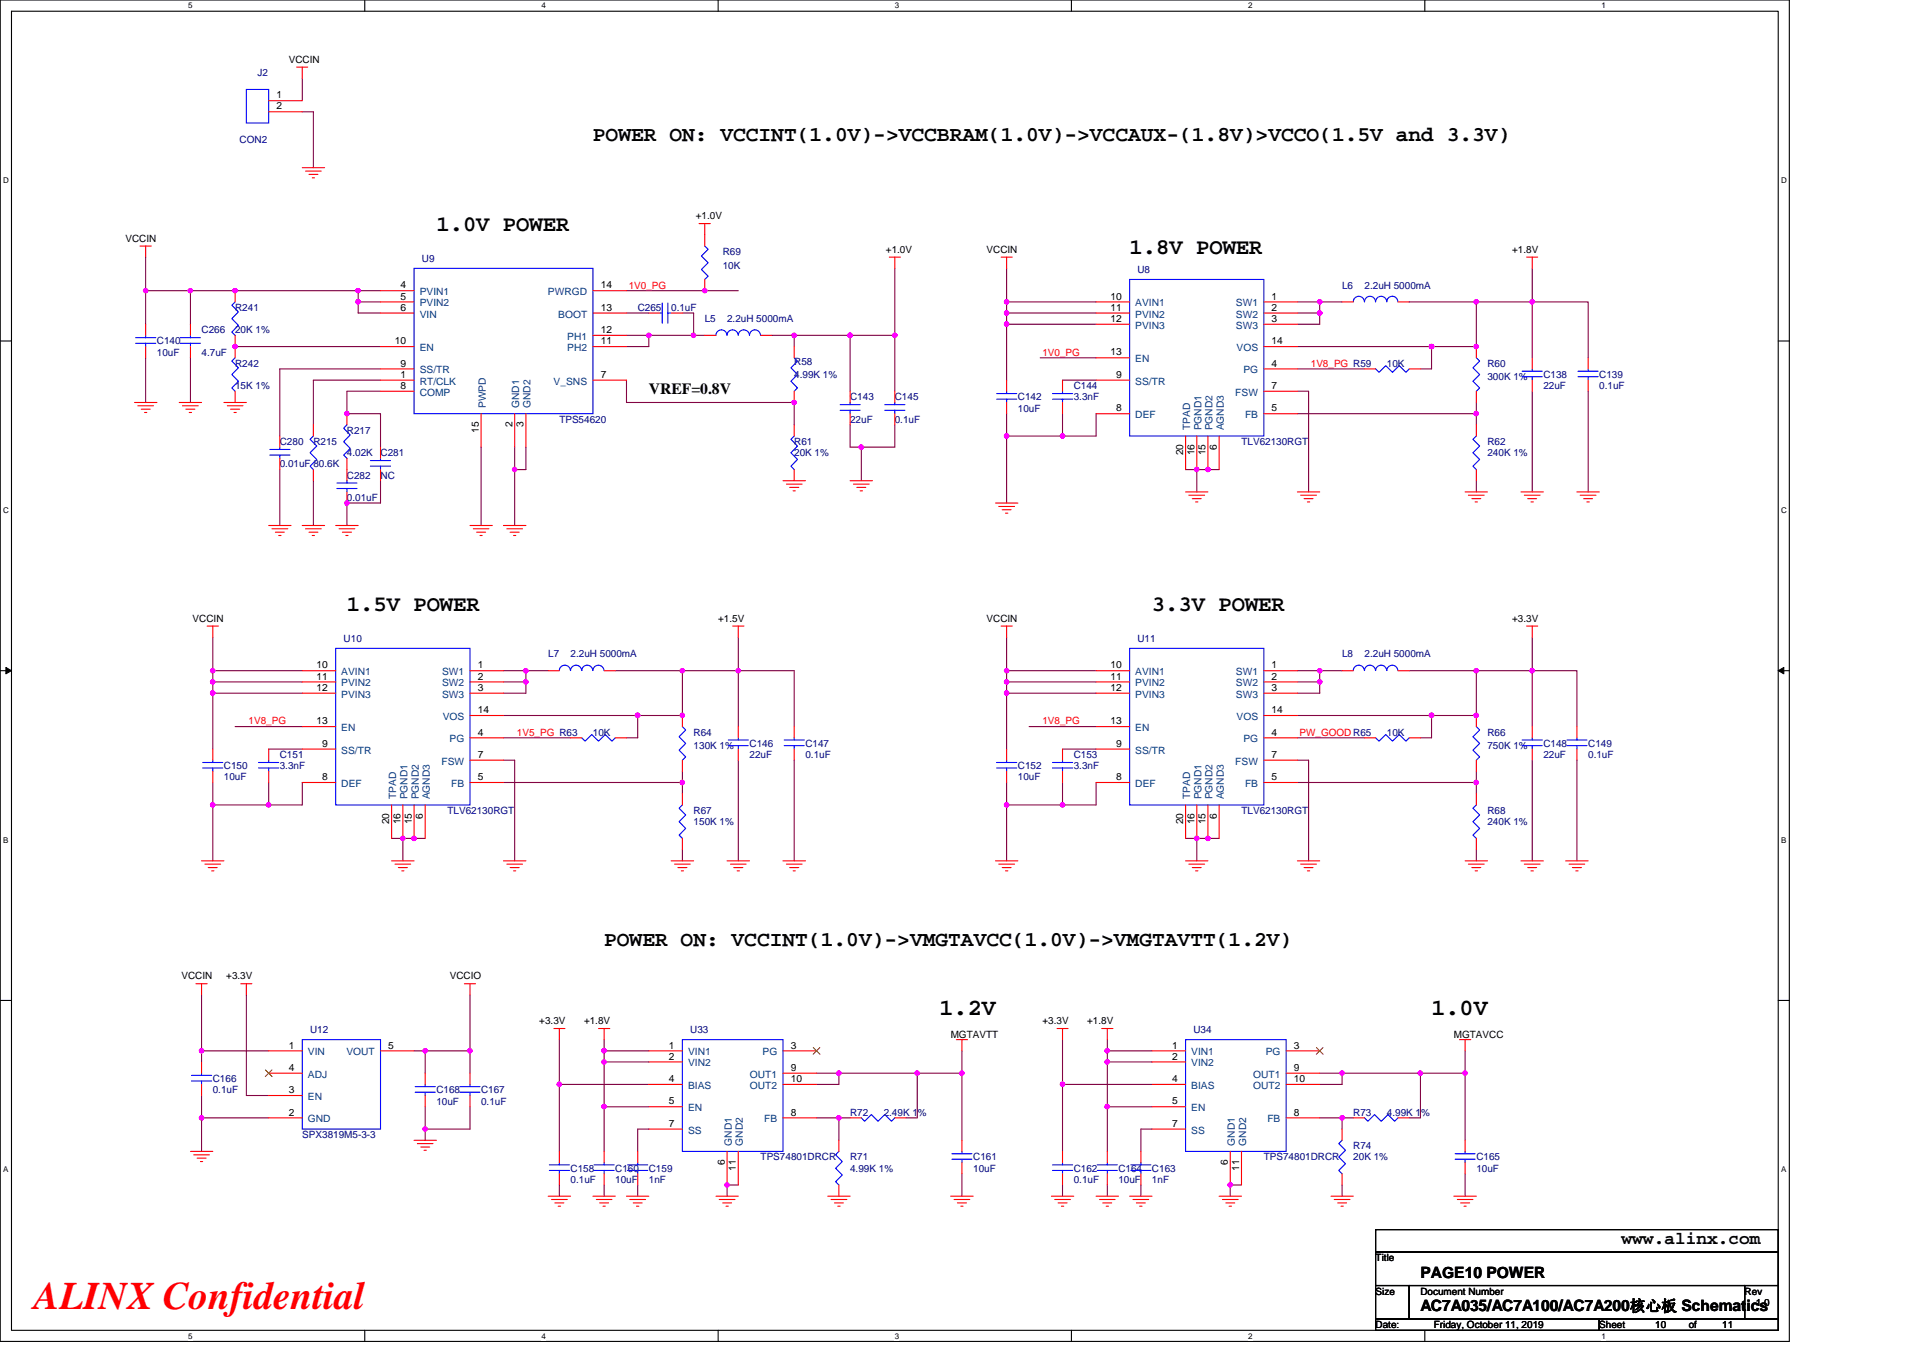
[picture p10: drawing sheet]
<svg xmlns="http://www.w3.org/2000/svg" width="297mm" height="210mm" viewBox="0 0 297 210" stroke-linecap="round" stroke-linejoin="round" font-family="sans-serif">
<path d="M0 0h276.4v207.3h-276.4zM1.8 1.7h272.9v203.8h-272.9z" fill="none" stroke="#000" stroke-width=".17"/>
<g fill="#fff">
<path d="M29.1 .2h.6v1.4h-.6z"/>
<path d="M29.1 205.7h.6v1.4h-.6z"/>
</g>
<path d="M56.3 0v1.7M56.3 205.5v1.8" fill="none" stroke="#000" stroke-width=".17"/>
<g fill="#fff">
<path d="M83.6 .2h.7v1.4h-.7z"/>
<path d="M83.6 205.7h.7v1.4h-.7z"/>
</g>
<path d="M110.9 0v1.7M110.9 205.5v1.8" fill="none" stroke="#000" stroke-width=".17"/>
<g fill="#fff">
<path d="M138.2 .2h.7v1.4h-.7z"/>
<path d="M138.2 205.7h.7v1.4h-.7z"/>
</g>
<path d="M165.5 0v1.7M165.5 205.5v1.8" fill="none" stroke="#000" stroke-width=".17"/>
<g fill="#fff">
<path d="M192.8 .2h.6v1.4h-.6z"/>
<path d="M192.8 205.7h.6v1.4h-.6z"/>
</g>
<path d="M220.1 0v1.7M220.1 205.5v1.8" fill="none" stroke="#000" stroke-width=".17"/>
<g fill="#fff">
<path d="M247.4 .2h.6v1.4h-.6z"/>
<path d="M247.4 205.7h.6v1.4h-.6z"/>
<path d="M.5 27.2h.8v1.4h-.8z"/>
<path d="M275.1 27.2h.9v1.4h-.9z"/>
<path d="M.5 78.1h.8v1.4h-.8z"/>
<path d="M275.1 78.1h.9v1.4h-.9z"/>
</g>
<path d="M0 52.7h1.8M274.7 52.7h1.7" fill="none" stroke="#000" stroke-width=".17"/>
<g fill="#fff">
<path d="M.5 129.1h.8v1.4h-.8z"/>
<path d="M275.1 129.1h.8v1.4h-.8z"/>
</g>
<path d="M0 103.6h1.8M274.7 103.6h1.7" fill="none" stroke="#000" stroke-width=".17"/>
<path d="M.9 103.1l.9 .5-.9 .5zM274.7 103.6l.8-.5v1z" fill="#000" stroke="#000" stroke-width=".15"/>
<g fill="#fff">
<path d="M.5 180h.8v1.4h-.8z"/>
<path d="M275.1 180h.8v1.4h-.8z"/>
</g>
<path d="M0 154.6h1.8M274.7 154.6h1.7M212.5 190h62.2v3.5h-62.2zM212.5 193.5h62.2v5.1h-62.2zM212.5 198.6h5.2v5.2h-5.2zM217.7 198.6h51.8v5.2h-51.8zM269.5 198.6h5.2v5.2h-5.2zM212.5 203.8h34.5v1.7h-34.5zM247 203.8h27.7v1.7h-27.7z" fill="none" stroke="#000" stroke-width=".17"/>
<g fill="none" stroke="#800040" stroke-width=".17">
<path d="M46.7 12.1v3.5M46.7 17.3h1.7v8.6M22.5 39.7v5.2M22.5 44.9h6.9v5.2M22.5 55.3v6.9M22.5 44.9v5.2M29.4 55.3v6.9M29.4 44.9h25.9v1.8h3.5M36.3 53.6h22.5M55.3 46.7v1.7h3.5M55.3 44.9h3.5M58.8 57h-15.6v10.4"/>
<path d="M58.8 58.7h-10.4v6.9M96.8 51.8h3.4M96.8 48.4h3.4M96.8 58.7v3.5h25.9v3.4M96.8 44.9h17.2M100.2 51.8h6.9M100.2 51.8v1.8h-3.4M105.4 48.4h1.7v3.4M107.1 51.8h1.8M119.2 51.8h3.5M122.7 51.8h8.6M122.7 51.8v1.8"/>
<path d="M131.3 51.8v8.7M131.3 51.8h6.9v8.7M138.2 41.5v10.3M155.5 46.7h13.8M155.5 41.5v5.2M155.5 46.7v1.7M155.5 48.4v1.7M155.5 48.4h13.8M155.5 50.1h13.8M155.5 50.1v8.6M160.7 55.3h8.6M164.1 58.7h5.2"/>
<path d="M200.4 57h10.4M200.4 46.7h3.5M200.4 48.4h3.5v1.7h-3.5M200.4 53.6h20.7M203.9 46.7h3.4M203.9 46.7v1.7M217.7 46.7h10.3v6.9h-6.9M221.1 53.6v3.4h-1.7M228 46.7h8.7M236.7 46.7v8.6M236.7 46.7h8.6v8.6M236.7 41.5v5.2"/>
<path d="M43.2 72.6v8.6M48.4 74.3v6.9M58.8 60.5h-5.2v3.4h5.2v5.2M58.8 74.3v3.4h-5.2v3.5M74.3 69.1v12.1M79.5 72.6v8.6M79.5 69.1v3.5M81.2 69.1v3.5h-1.7M131.3 65.6v3.5h1.8M133.1 69.1v5.2M138.2 65.6v3.5h-5.1M155.5 63.9v3.5"/>
<path d="M155.5 67.4h8.6M155.5 67.4v10.3M164.1 63.9v3.5M169.3 63.9v3.5h-5.2M183.1 72.6h1.8M184.9 72.6v3.4M184.9 72.6h3.4M200.4 60.5h1.7v15.5M200.4 63.9h27.6M228 74.3v1.7M228 62.2v1.7M228 63.9v1.7"/>
<path d="M236.7 60.5v15.5M245.3 60.5v15.5M32.9 98.5v5.1M114 98.5v5.1M155.5 98.5v5.1M236.7 98.5v5.1M32.9 105.4h13.8M32.9 107.1h13.8M32.9 105.4v1.7M32.9 103.6v1.8M32.9 103.6h13.8M32.9 107.1v8.6"/>
<path d="M36.3 112.3h10.4M41.5 115.7h5.2M77.8 117.5h1.7v15.5M77.8 110.6h20.7M77.8 114h10.3M77.8 103.6h3.4M77.8 105.4h3.4v1.7h-3.4M81.2 103.6h3.5M81.2 103.6v1.8M95 103.6h10.4M98.5 110.6v3.4h-1.7M105.4 119.2v1.7"/>
<path d="M105.4 103.6h8.6M105.4 103.6v7h-6.9M114 117.5v15.5M114 103.6v8.7M114 103.6h8.7v8.7M122.7 117.5v15.5M155.5 105.4v1.7M155.5 103.6v1.8M155.5 107.1v8.6M155.5 105.4h13.8M155.5 107.1h13.8M155.5 103.6h13.8"/>
<path d="M159 112.3h10.3M164.1 115.7h5.2M200.4 110.6h20.7M200.4 114h10.4M200.4 103.6h3.5M200.4 105.4h3.5v1.7h-3.5M200.4 117.5h1.7v15.5M203.9 103.6v1.8M203.9 103.6h3.4M217.7 103.6h10.3v7h-6.9M221.1 110.6v3.4h-1.7M228 119.2v1.7"/>
<path d="M228 103.6h8.7M236.7 103.6v8.7M236.7 103.6h6.9v8.7M236.7 117.5v15.5M243.6 117.5v15.5M32.9 124.4v8.6M32.9 120.9v3.5M32.9 124.4h8.6M41.5 120.9v3.5M46.7 120.9v3.5h-5.2M60.5 129.5h1.7M62.2 129.5h3.5"/>
<path d="M62.2 129.5v3.5M77.8 120.9h27.6M105.4 120.9v1.7M105.4 131.3v1.7M155.5 120.9v3.5M155.5 124.4h8.6M155.5 124.4v8.6M164.1 120.9v3.5M169.3 120.9v3.5h-5.2M183.1 129.5h1.8M184.9 129.5h3.4M184.9 129.5v3.5"/>
<path d="M200.4 120.9h27.6M228 131.3v1.7M228 120.9v1.7M31.1 153.7v8.7M38.1 153.7v15.6h3.4M72.6 153.7v8.7M31.1 162.4v1.7M31.1 169.3v3.4M31.1 172.7v5.2M31.1 172.7h10.4M31.1 162.4h10.4M64 162.4h1.7"/>
<path d="M65.7 162.4v3.4M65.7 162.4h6.9M65.7 171v3.5M65.7 174.5v1.7M72.6 171v3.5h-6.9M72.6 162.4v3.4M86.4 167.6v10.3M86.4 160.6v7h13.8M93.3 171v6.9M93.3 162.4h6.9M93.3 162.4v1.7h6.9M93.3 164.1v6.9h6.9"/>
<path d="M93.3 160.6v1.8M100.2 174.5h-1.7v3.4M126.1 165.8h3.5M126.1 172.7h3.5M129.6 172.7v3.5M129.6 165.8v1.8h-3.5M129.6 165.8h12.1M129.6 172.7h1.7M141.7 165.8h6.9M141.7 165.8v6.9h-1.7M148.6 162.4v3.4M148.6 165.8v10.4"/>
<path d="M164.1 167.6v10.3M164.1 160.6v7h13.8M171 162.4h6.9M171 171v6.9M171 162.4v1.7h6.9M171 164.1v6.9h6.9M171 160.6v1.8M177.9 174.5h-1.7v3.4M203.9 172.7h3.4M203.9 165.8h3.4M207.3 165.8v1.8h-3.4M207.3 172.7h1.7"/>
<path d="M207.3 172.7v1.8M207.3 165.8h12.1M219.4 165.8h6.9M219.4 165.8v6.9h-1.7M226.3 162.4v3.4M226.3 165.8v10.4M86.4 183.1v1.7M93.3 183.1v1.7M98.5 183.1v1.7M114 183.1h-1.7v1.7M148.6 181.4v3.4M164.1 183.1v1.7"/>
<path d="M171 183.1v1.7M176.2 183.1v1.7M191.8 183.1h-1.8v1.7M207.3 183.1v1.7M226.3 181.4v3.4"/>
</g>
<g fill="#f0f" stroke="#f0f" stroke-width=".17">
<circle cx="164.1" cy="67.3" r=".34"/>
<circle cx="228" cy="46.6" r=".34"/>
<circle cx="203.9" cy="48.4" r=".34"/>
<circle cx="228" cy="63.9" r=".34"/>
<circle cx="203.9" cy="46.6" r=".34"/>
<circle cx="155.5" cy="67.3" r=".34"/>
<circle cx="228" cy="53.5" r=".33"/>
<circle cx="221.1" cy="53.5" r=".33"/>
<circle cx="236.7" cy="46.6" r=".34"/>
<circle cx="164.1" cy="124.4" r=".34"/>
<circle cx="228" cy="103.6" r=".34"/>
<circle cx="236.7" cy="103.6" r=".34"/>
<circle cx="203.9" cy="103.6" r=".34"/>
<circle cx="203.9" cy="105.4" r=".33"/>
<circle cx="228" cy="120.9" r=".34"/>
<circle cx="155.5" cy="124.4" r=".34"/>
<circle cx="221.1" cy="110.5" r=".34"/>
<circle cx="228" cy="110.5" r=".34"/>
<circle cx="155.5" cy="103.6" r=".34"/>
<circle cx="155.5" cy="105.4" r=".33"/>
<circle cx="184.8" cy="129.5" r=".34"/>
<circle cx="186.6" cy="129.5" r=".34"/>
<circle cx="155.5" cy="107.1" r=".34"/>
<circle cx="186.6" cy="72.5" r=".34"/>
<circle cx="155.5" cy="46.6" r=".34"/>
<circle cx="155.5" cy="48.4" r=".34"/>
<circle cx="184.8" cy="72.5" r=".34"/>
<circle cx="155.5" cy="50.1" r=".34"/>
<circle cx="41.5" cy="124.4" r=".34"/>
<circle cx="114" cy="103.6" r=".34"/>
<circle cx="105.4" cy="103.6" r=".34"/>
<circle cx="81.2" cy="105.4" r=".33"/>
<circle cx="105.4" cy="120.9" r=".34"/>
<circle cx="81.2" cy="103.6" r=".34"/>
<circle cx="32.8" cy="124.4" r=".34"/>
<circle cx="105.4" cy="110.5" r=".34"/>
<circle cx="98.5" cy="110.5" r=".34"/>
<circle cx="62.2" cy="129.5" r=".34"/>
<circle cx="63.9" cy="129.5" r=".34"/>
<circle cx="32.8" cy="103.6" r=".34"/>
<circle cx="32.9" cy="105.4" r=".33"/>
<circle cx="32.8" cy="107.1" r=".34"/>
<circle cx="93.3" cy="162.3" r=".34"/>
<circle cx="93.3" cy="164.1" r=".34"/>
<circle cx="86.4" cy="167.5" r=".34"/>
<circle cx="112.3" cy="183.1" r=".33"/>
<circle cx="93.3" cy="171" r=".34"/>
<circle cx="148.6" cy="165.8" r=".33"/>
<circle cx="129.6" cy="172.7" r=".34"/>
<circle cx="141.7" cy="165.8" r=".33"/>
<circle cx="207.3" cy="172.7" r=".34"/>
<circle cx="219.4" cy="165.8" r=".33"/>
<circle cx="171" cy="162.3" r=".34"/>
<circle cx="171" cy="164.1" r=".34"/>
<circle cx="164.1" cy="167.5" r=".34"/>
<circle cx="190" cy="183.1" r=".33"/>
<circle cx="171" cy="171" r=".34"/>
<circle cx="226.3" cy="165.8" r=".33"/>
<circle cx="129.6" cy="165.8" r=".33"/>
<circle cx="31.1" cy="162.3" r=".34"/>
<circle cx="31.1" cy="172.7" r=".34"/>
<circle cx="65.7" cy="162.3" r=".34"/>
<circle cx="65.7" cy="174.4" r=".33"/>
<circle cx="72.6" cy="162.3" r=".34"/>
<circle cx="207.3" cy="165.8" r=".33"/>
<circle cx="55.3" cy="44.9" r=".33"/>
<circle cx="53.6" cy="63.9" r=".34"/>
<circle cx="53.6" cy="77.7" r=".34"/>
<circle cx="36.3" cy="44.9" r=".33"/>
<circle cx="55.3" cy="46.6" r=".34"/>
<circle cx="79.5" cy="72.5" r=".34"/>
<circle cx="100.2" cy="51.8" r=".34"/>
<circle cx="107.1" cy="51.8" r=".34"/>
<circle cx="122.7" cy="51.8" r=".34"/>
<circle cx="122.7" cy="62.2" r=".33"/>
<circle cx="133" cy="69.1" r=".34"/>
<circle cx="131.3" cy="51.8" r=".34"/>
<circle cx="138.2" cy="51.8" r=".34"/>
<circle cx="22.5" cy="44.9" r=".33"/>
<circle cx="108.9" cy="44.9" r=".33"/>
<circle cx="29.4" cy="44.9" r=".33"/>
<circle cx="36.3" cy="53.5" r=".33"/>
</g>
<g fill="none" stroke="#f00" stroke-width=".17">
<path d="M41.5 15.6h5.2M41.5 17.3h5.2M45.8 10.4h1.7M46.7 10.4v1.7M21.6 38h1.8M22.5 38v1.7M46.7 25.9h3.4M47.2 26.4h2.4M47.7 26.9h1.4M48.2 27.5h.4M108 34.5h1.7M108.9 34.5v3.5"/>
<path d="M137.4 39.7h1.7M138.2 39.7v1.8M154.6 39.7h1.8M155.5 39.7v1.8M235.8 39.7h1.7M236.7 39.7v1.8M22.5 50.1v1.7M22.5 53.6v1.7M29.4 50.1v1.7M29.4 53.6v1.7M36.3 51.8v3.5M36.3 44.9v1.8"/>
<path d="M58.8 58.7h5.2M58.8 44.9h5.2M58.8 46.7h5.2M58.8 48.4h5.2M58.8 57h5.2M58.8 53.6h5.2M91.6 58.7h5.2M91.6 53.6h5.2M91.6 51.8h5.2M91.6 48.4h5.2M91.6 44.9h5.2M100.2 48.4h1.8"/>
<path d="M103.7 48.4h1.7M108.9 51.8h1.7M108.9 43.2v1.7M117.5 51.8h1.7M122.7 53.6v1.7M155.5 58.7v1.8M164.1 58.7v1.8M169.3 46.7h5.2M169.3 48.4h5.2M169.3 50.1h5.2M169.3 55.3h5.2M169.3 58.7h5.2"/>
<path d="M195.2 46.7h5.2M195.2 48.4h5.2M195.2 50.1h5.2M195.2 53.6h5.2M195.2 57h5.2M207.3 46.7h1.7M210.8 57h1.7M215.9 46.7h1.8M217.7 57h1.7M228 53.6v1.7M236.7 55.3v1.7M236.7 58.7v1.8"/>
<path d="M245.3 55.3v1.7M245.3 58.7v1.8M20.8 62.2h3.4M21.3 62.7h2.4M21.8 63.2h1.4M22.3 63.7h.4M27.7 62.2h3.4M28.2 62.7h2.4M28.7 63.2h1.4M29.2 63.7h.4M34.6 62.2h3.5M35.1 62.7h2.4"/>
<path d="M35.6 63.2h1.4M36.1 63.7h.4M36.3 60.5v1.7M43.2 67.4v1.7M43.2 70.8v1.8M48.4 72.6v1.7M48.4 65.6v1.8M53.6 70.8v3.5M53.6 63.9v1.7M53.6 76v1.7M58.8 69.1v1.7M58.8 72.6v1.7"/>
<path d="M58.8 60.5h5.2M74.3 63.9v5.2M79.5 63.9v5.2M81.2 63.9v5.2M120.9 74.3h3.5M121.5 74.8h2.4M122 75.3h1.4M122.5 75.8h.3M122.7 60.5v1.7M122.7 72.6v1.7M122.7 65.6v1.8M131.3 74.3h3.5"/>
<path d="M131.3 60.5v1.7M131.3 63.9v1.7M131.8 74.8h2.5M132.4 75.3h1.3M132.9 75.8h.3M138.2 60.5v1.7M138.2 63.9v1.7M153.8 77.7h3.4M154.3 78.3h2.4M154.8 78.8h1.4M155.3 79.3h.4M155.5 62.2v1.7"/>
<path d="M164.1 62.2v1.7M169.3 63.9h5.2M183.1 76h3.5M183.1 67.4v5.2M183.6 76.5h2.5M184.2 77h1.3M184.7 77.6h.3M184.9 67.4v5.2M186.6 67.4v5.2M188.3 67.4v5.2M195.2 60.5h5.2M195.2 63.9h5.2"/>
<path d="M200.4 76h3.5M200.9 76.5h2.4M201.4 77h1.4M201.9 77.6h.4M226.3 76h3.5M226.8 76.5h2.5M227.3 77h1.4M227.9 77.6h.3M228 72.6v1.7M228 65.6v1.8M228 60.5v1.7M234.9 76h3.5"/>
<path d="M235.5 76.5h2.4M236 77h1.4M236.5 77.6h.4M243.6 76h3.4M244.1 76.5h2.4M244.6 77h1.4M245.1 77.6h.4M32 96.7h1.7M32.9 96.7v1.8M41.5 81.2h3.5M42 81.7h2.4M42.5 82.2h1.4"/>
<path d="M43 82.7h.4M46.7 81.2h3.4M47.2 81.7h2.4M47.7 82.2h1.4M48.2 82.7h.4M51.9 81.2h3.4M52.4 81.7h2.4M52.9 82.2h1.4M53.4 82.7h.4M72.6 81.2h3.4M73.1 81.7h2.4M73.6 82.2h1.4"/>
<path d="M74.1 82.7h.4M77.8 81.2h3.4M78.3 81.7h2.4M78.8 82.2h1.4M79.3 82.7h.4M113.2 96.7h1.7M114 96.7v1.8M154.6 96.7h1.8M155.5 96.7v1.8M235.8 96.7h1.7M236.7 96.7v1.8M32.9 115.7v1.8"/>
<path d="M32.9 119.2v1.7M41.5 115.7v1.8M41.5 119.2v1.7M46.7 103.6h5.2M46.7 105.4h5.2M46.7 107.1h5.2M46.7 112.3h5.2M46.7 115.7h5.2M72.6 103.6h5.2M72.6 105.4h5.2M72.6 107.1h5.2M72.6 110.6h5.2"/>
<path d="M72.6 114h5.2M72.6 117.5h5.2M84.7 103.6h1.7M88.1 114h1.8M93.3 103.6h1.7M95 114h1.8M105.4 110.6v1.7M105.4 117.5v1.7M114 112.3v1.7M114 115.7v1.8M122.7 112.3v1.7M122.7 115.7v1.8"/>
<path d="M155.5 115.7v1.8M155.5 119.2v1.7M164.1 115.7v1.8M164.1 119.2v1.7M169.3 103.6h5.2M169.3 105.4h5.2M169.3 107.1h5.2M169.3 112.3h5.2M169.3 115.7h5.2M195.2 103.6h5.2M195.2 105.4h5.2M195.2 107.1h5.2"/>
<path d="M195.2 110.6h5.2M195.2 114h5.2M195.2 117.5h5.2M207.3 103.6h1.7M210.8 114h1.7M215.9 103.6h1.8M217.7 114h1.7M228 110.6v1.7M228 117.5v1.7M236.7 112.3v1.7M236.7 115.7v1.8M243.6 112.3v1.7"/>
<path d="M243.6 115.7v1.8M31.1 133h3.5M31.7 133.5h2.4M32.2 134h1.3M32.7 134.6h.3M46.7 120.9h5.2M60.5 124.4v5.1M60.5 133h3.5M61 133.5h2.4M61.5 134h1.4M62.1 134.6h.3M62.2 124.4v5.1"/>
<path d="M64 124.4v5.1M65.7 124.4v5.1M72.6 120.9h5.2M77.8 133h3.4M78.3 133.5h2.4M78.8 134h1.4M79.3 134.6h.4M103.7 133h3.4M104.2 133.5h2.4M104.7 134h1.4M105.2 134.6h.4M105.4 129.5v1.8"/>
<path d="M105.4 122.6v1.8M112.3 133h3.5M112.8 133.5h2.4M113.3 134h1.4M113.9 134.6h.3M120.9 133h3.5M121.5 133.5h2.4M122 134h1.4M122.5 134.6h.3M153.8 133h3.4M154.3 133.5h2.4M154.8 134h1.4"/>
<path d="M155.3 134.6h.4M169.3 120.9h5.2M183.1 133h3.5M183.1 124.4v5.1M183.6 133.5h2.5M184.2 134h1.3M184.7 134.6h.3M184.9 124.4v5.1M186.6 124.4v5.1M188.3 124.4v5.1M195.2 120.9h5.2M200.4 133h3.5"/>
<path d="M200.9 133.5h2.4M201.4 134h1.4M201.9 134.6h.4M226.3 133h3.5M226.8 133.5h2.5M227.3 134h1.4M227.9 134.6h.3M228 129.5v1.8M228 122.6v1.8M234.9 133h3.5M235.5 133.5h2.4M236 134h1.4"/>
<path d="M236.5 134.6h.4M241.8 133h3.5M242.4 133.5h2.4M242.9 134h1.4M243.4 134.6h.4M30.3 152h1.7M31.1 152v1.7M37.2 152h1.7M38.1 152v1.7M71.7 152h1.7M72.6 152v1.7M85.6 158.9h1.7"/>
<path d="M86.4 158.9v1.7M92.5 158.9h1.7M93.3 158.9v1.7M163.3 158.9h1.7M164.1 158.9v1.7M170.2 158.9h1.7M171 158.9v1.7M29.4 177.9h3.5M29.9 178.4h2.4M30.5 178.9h1.3M31 179.5h.3M31.1 164.1v1.7"/>
<path d="M31.1 167.6v1.7M41.5 162.4h5.2M41.5 165.8h5.2M41.5 169.3h5.2M41.5 172.7h5.2M58.8 162.4h5.2M64 176.2h3.4M64.5 176.7h2.4M65 177.2h1.4M65.5 177.7h.3M65.7 165.8v1.8M65.7 169.3v1.7"/>
<path d="M72.6 165.8v1.8M72.6 169.3v1.7M86.4 177.9v1.7M93.3 177.9v1.7M98.5 177.9v1.7M100.2 162.4h5.2M100.2 164.1h5.2M100.2 167.6h5.2M100.2 171h5.2M100.2 174.5h5.2M112.3 177.9v5.2M114 177.9v5.2"/>
<path d="M120.9 172.7h5.2M120.9 165.8h5.2M120.9 167.6h5.2M120.9 162.4h5.2M129.6 176.2v1.7M131.3 172.7h1.8M138.2 172.7h1.8M147.7 160.6h1.8M148.6 160.6v1.8M148.6 176.2v1.7M148.6 179.6v1.8M164.1 177.9v1.7"/>
<path d="M171 177.9v1.7M176.2 177.9v1.7M177.9 162.4h5.2M177.9 164.1h5.2M177.9 167.6h5.2M177.9 171h5.2M177.9 174.5h5.2M190 177.9v5.2M191.8 177.9v5.2M198.7 172.7h5.2M198.7 165.8h5.2M198.7 167.6h5.2"/>
<path d="M198.7 162.4h5.2M207.3 174.5v1.7M209 172.7h1.8M215.9 172.7h1.8M225.4 160.6h1.8M226.3 176.2v1.7M226.3 179.6v1.8M226.3 160.6v1.8M84.7 184.8h3.4M85.2 185.3h2.4M85.7 185.9h1.4M86.2 186.4h.4"/>
<path d="M86.4 181.4v1.7M91.6 184.8h3.4M92.1 185.3h2.4M92.6 185.9h1.4M93.2 186.4h.3M93.3 181.4v1.7M96.8 184.8h3.4M97.3 185.3h2.4M97.8 185.9h1.4M98.3 186.4h.4M98.5 181.4v1.7M110.6 184.8h3.4"/>
<path d="M111.1 185.3h2.4M111.6 185.9h1.4M112.1 186.4h.4M127.9 184.8h3.4M128.4 185.3h2.4M128.9 185.9h1.4M129.4 186.4h.4M129.6 183.1v1.7M146.9 184.8h3.4M147.4 185.3h2.4M147.9 185.9h1.4M148.4 186.4h.4"/>
<path d="M162.4 184.8h3.5M162.9 185.3h2.5M163.4 185.9h1.4M164 186.4h.3M164.1 181.4v1.7M169.3 184.8h3.5M169.8 185.3h2.5M170.3 185.9h1.4M170.9 186.4h.3M171 181.4v1.7M174.5 184.8h3.4M175 185.3h2.4"/>
<path d="M175.5 185.9h1.4M176 186.4h.4M176.2 181.4v1.7M188.3 184.8h3.5M188.8 185.3h2.5M189.4 185.9h1.3M189.9 186.4h.3M205.6 184.8h3.4M206.1 185.3h2.4M206.6 185.9h1.4M207.1 186.4h.4M207.3 181.4v1.7"/>
<path d="M224.6 184.8h3.4M225.1 185.3h2.4M225.6 185.9h1.4M226.1 186.4h.4"/>
</g>
<g fill="none" stroke="#00f" stroke-width=".17">
<path d="M38.1 13.8h3.4v5.2h-3.4zM108.9 38l.5 .5-1.1 1.1 1.1 1-1.1 1 1.1 1.1-.5 .5M21 53h3.1M21 52.2h3.1M22.5 51.8v.4M22.5 53v.6M27.9 53h3.1M27.9 52.2h3.1M29.4 51.8v.4M29.4 53v.6M36.3 55.3l-.5 .5 1 1-1 1.1 1 1-1 1 .5 .6M36.3 46.7l-.5 .5 1 1-1 1 1 1.1-1 1 .5 .5"/>
<path d="M64 41.5h27.6v22.4h-27.6zM102 48.4h.3M102.3 46.8v3.1M103.2 46.8v3.1M103.2 48.4h.5M117.5 51.8a.86 .86 0 0 0-.9-.8 .86 .86 0 0 0-.8 .8 .87 .87 0 0 0-.9-.8 .87 .87 0 0 0-.9 .8 .87 .87 0 0 0-.8-.8 .87 .87 0 0 0-.9 .8 .85 .85 0 0 0-.9-.8 .85 .85 0 0 0-.8 .8M122.7 55.3l.5 .5-1 1 1 1.1-1 1 1 1-.5 .6M174.5 43.2h20.7v24.2h-20.7zM212.5 46.6a.86 .86 0 0 0-.9-.8 .86 .86 0 0 0-.8 .8 .86 .86 0 0 0-.9-.8 .86 .86 0 0 0-.9 .8M212.5 57l.5 .5 1.1-1 1 1 1-1 1.1 1 .5-.5M215.9 46.6a.86 .86 0 0 0-.8-.8 .86 .86 0 0 0-.9 .8 .86 .86 0 0 0-.9-.8 .86 .86 0 0 0-.8 .8M228 55.3l.6 .5-1.1 1 1.1 1.1-1.1 1 1.1 1-.6 .6"/>
<path d="M235.1 58.2h3.1M235.1 57.4h3.1M236.7 57v.4M236.7 58.2v.5M243.8 58.2h3.1M243.8 57.4h3.1M245.3 57v.4M245.3 58.2v.5M41.7 70.3h3.1M41.7 69.4h3.1M43.2 69.1v.3M43.2 70.3v.5"/>
<path d="M48.4 67.4l-.5 .5 1 1-1 1.1 1 1-1 1 .5 .6M52 75.5h3.1M52 74.6h3.1M53.6 65.6l-.5 .6 1 1-1 1 1 1.1-1 1 .5 .5M53.6 74.3v.3M53.6 75.5v.5M57.2 72h3.1M57.2 71.2h3.1M58.8 70.8v.4M58.8 72v.6M122.7 67.4l-.5 .5 1 1-1 1.1 1 1-1 1 .5 .6M129.8 63.4h3.1"/>
<path d="M129.8 62.5h3.1M131.3 62.2v.3M131.3 63.4v.5M136.7 63.4h3.1M136.7 62.5h3.1M138.2 62.2v.3M138.2 63.4v.5M153.9 61.7h3.2M153.9 60.8h3.2M155.5 60.5v.3M155.5 61.7v.5M162.6 61.7h3.1"/>
<path d="M162.6 60.8h3.1M164.1 60.5v.3M164.1 61.7v.5M228 67.4l-.5 .5 1.1 1-1.1 1.1 1.1 1-1.1 1 .5 .6M31.3 118.7h3.1M31.3 117.8h3.1M32.9 117.5v.3M32.9 118.7v.5M39.9 118.7h3.1M39.9 117.8h3.1M41.5 117.5v.3M41.5 118.7v.5"/>
<path d="M51.9 100.2h20.7v24.2h-20.7zM89.9 114l.5 .5 1-1 1.1 1 1-1 1 1 .5-.5M91.6 103.6a.86 .86 0 0 0-.9-.8 .86 .86 0 0 0-.9 .8 .87 .87 0 0 0-.8-.8 .87 .87 0 0 0-.9 .8 .86 .86 0 0 0-.8-.8 .86 .86 0 0 0-.9 .8M93.3 103.6a.86 .86 0 0 0-.9-.8 .86 .86 0 0 0-.8 .8M105.4 112.3l.5 .5-1 1 1 1.1-1 1 1 1-.5 .6M112.5 115.2h3.1M112.5 114.3h3.1M114 114v.3M114 115.2v.5M121.1 115.2h3.1M121.1 114.3h3.1M122.7 114v.3"/>
<path d="M122.7 115.2v.5M153.9 118.7h3.2M153.9 117.8h3.2M155.5 117.5v.3M155.5 118.7v.5M162.6 118.7h3.1M162.6 117.8h3.1M164.1 117.5v.3M164.1 118.7v.5M174.5 100.2h20.7v24.2h-20.7zM212.5 103.6a.86 .86 0 0 0-.9-.8 .86 .86 0 0 0-.8 .8 .86 .86 0 0 0-.9-.8 .86 .86 0 0 0-.9 .8M212.5 114l.5 .5 1.1-1 1 1 1-1 1.1 1 .5-.5"/>
<path d="M215.9 103.6a.86 .86 0 0 0-.8-.8 .86 .86 0 0 0-.9 .8 .86 .86 0 0 0-.9-.8 .86 .86 0 0 0-.8 .8M228 112.3l.6 .5-1.1 1 1.1 1.1-1.1 1 1.1 1-.6 .6M235.1 115.2h3.1M235.1 114.3h3.1M236.7 114v.3M236.7 115.2v.5M242 115.2h3.1M242 114.3h3.1M243.6 114v.3M243.6 115.2v.5M105.4 124.4l-.5 .5 1 1-1 1.1 1 1-1 1 .5 .5M228 124.4l-.5 .5 1.1 1-1.1 1.1 1.1 1-1.1 1 .5 .5"/>
<path d="M29.6 167h3.1M29.6 166.2h3.1M31.1 165.8v.4M31.1 167v.6M46.7 160.6h12.1v13.9h-12.1zM64.1 168.8h3.1M64.1 167.9h3.1M65.7 167.6v.3M65.7 168.8v.5M71 168.8h3.1M71 167.9h3.1M72.6 167.6v.3"/>
<path d="M72.6 168.8v.5M84.9 180h3.1M86.4 179.6v.4M91.8 180h3.1M93.3 179.6v.4M96.9 180h3.2M98.5 179.6v.4M105.4 160.6h15.5v17.3h-15.5zM129.6 177.9l-.5 .5 1 1.1-1 1 1 1-1 1.1 .5 .5M133.1 172.7l.5 .5 1-1 1 1 1.1-1 1 1 .5-.5M147 179.1h3.1M147 178.3h3.1"/>
<path d="M148.6 177.9v.4M148.6 179.1v.5M162.6 180h3.1M164.1 179.6v.4M169.5 180h3.1M171 179.6v.4M174.7 180h3.1M176.2 179.6v.4M183.1 160.6h15.6v17.3h-15.6zM207.3 176.2l-.5 .5 1 1-1 1.1 1 1-1 1 .5 .6M210.8 172.7l.5 .5 1-1 1.1 1 1-1 1 1 .5-.5M224.8 179.1h3.1"/>
<path d="M224.8 178.3h3.1M226.3 177.9v.4M226.3 179.1v.5M84.9 180.8h3.1M86.4 180.8v.6M91.8 180.8h3.1M93.3 180.8v.6M96.9 180.8h3.2M98.5 180.8v.6M162.6 180.8h3.1M164.1 180.8v.6M169.5 180.8h3.1"/>
<path d="M171 180.8v.6M174.7 180.8h3.1M176.2 180.8v.6"/>
</g>
<path d="M41 165.3l1 1M42 165.3l-1 1M125.6 161.9l1.1 1M126.6 161.9l-1 1M203.3 161.9l1.1 1M204.4 161.9l-1.1 1" fill="none" stroke="#804000" stroke-width=".15"/>
<text font-size="6" fill="#f00" x="5.2" y="202.3">ALINX Confidential</text>
<g font-size="3.6">
<text x="145.1" y="156.8">1.2V</text>
<text x="221.1" y="156.8">1.0V</text>
</g>
<g font-size="3.5">
<text x="67.4" y="35.7">1.0V POWER</text>
<text x="174.5" y="39.2">1.8V POWER</text>
<text x="53.6" y="94.4">1.5V POWER</text>
<text x="177.9" y="94.4">3.3V POWER</text>
</g>
<g font-size="3.3">
<text x="91.6" y="21.8">POWER ON: VCCINT(1.0V)-&gt;VCCBRAM(1.0V)-&gt;VCCAUX-(1.8V)&gt;VCCO(1.5V and 3.3V)</text>
<text x="93.3" y="146.1">POWER ON: VCCINT(1.0V)-&gt;VMGTAVCC(1.0V)-&gt;VMGTAVTT(1.2V)</text>
</g>
<text font-size="2.8" x="250.5" y="192.3">www.alinx.com</text>
<g font-size="2.4">
<text x="100.2" y="60.9">VREF=0.8V</text>
<text x="219.4" y="197.4">PAGE10 POWER</text>
<text x="219.4" y="202.6">AC7A035/AC7A100/AC7A200核心板 Schematics</text>
</g>
<g font-size="1.5" fill="#000080">
<text x="39.8" y="11.8">J2</text>
<text x="37" y="22.1">CON2</text>
<text x="65.2" y="40.4">U9</text>
<text x="111.6" y="39.4">R69</text>
<text x="111.6" y="41.5">10K</text>
<text x="175.7" y="42.2">U8</text>
<text x="207.3" y="44.6">L6</text>
<text x="210.8" y="44.6">2.2uH 5000mA</text>
<text x="24.2" y="53.2">C140</text>
<text x="31.1" y="51.5">C266</text>
<text x="36.3" y="48">R241</text>
<text x="36.3" y="51.5">20K 1%</text>
<text x="98.5" y="48">C265</text>
<text x="103.7" y="48">0.1uF</text>
<text x="108.9" y="49.8">L5</text>
<text x="112.3" y="49.8">2.2uH 5000mA</text>
<text x="24.2" y="54.9">10uF</text>
<text x="31.1" y="54.9">4.7uF</text>
<text x="36.3" y="56.7">R242</text>
<text x="122.7" y="56.3">R58</text>
<text x="122.7" y="58.4">4.99K 1%</text>
<text x="214.2" y="56.7">10K</text>
<text x="229.8" y="56.7">R60</text>
<text x="229.8" y="58.8">300K 1%</text>
<text x="238.4" y="58.4">C138</text>
<text x="247" y="58.4">C139</text>
<text x="36.3" y="60.1">15K 1%</text>
<text x="86.4" y="65.3">TPS54620</text>
<text x="131.3" y="61.8">C143</text>
<text x="131.3" y="65.3">22uF</text>
<text x="138.2" y="61.8">C145</text>
<text x="138.2" y="65.3">0.1uF</text>
<text x="157.2" y="61.8">C142</text>
<text x="157.2" y="63.6">10uF</text>
<text x="165.9" y="60.1">C144</text>
<text x="165.9" y="61.8">3.3nF</text>
<text x="238.4" y="60.1">22uF</text>
<text x="247" y="60.1">0.1uF</text>
<text x="43.2" y="68.8">C280</text>
<text x="48.4" y="68.8">R215</text>
<text x="53.6" y="67">R217</text>
<text x="53.6" y="70.5">4.02K</text>
<text x="58.8" y="70.5">C281</text>
<text x="122.7" y="68.8">R61</text>
<text x="122.7" y="70.5">20K 1%</text>
<text x="191.8" y="68.8">TLV62130RGT</text>
<text x="229.8" y="68.8">R62</text>
<text x="229.8" y="70.5">240K 1%</text>
<text x="43.2" y="72.2">0.01uF 80.6K</text>
<text x="53.6" y="74">C282</text>
<text x="53.6" y="77.4">0.01uF</text>
<text x="58.8" y="74">NC</text>
<text x="53.1" y="99.2">U10</text>
<text x="84.7" y="101.6">L7</text>
<text x="88.1" y="101.6">2.2uH 5000mA</text>
<text x="175.7" y="99.2">U11</text>
<text x="207.3" y="101.6">L8</text>
<text x="210.8" y="101.6">2.2uH 5000mA</text>
<text x="91.6" y="113.7">10K</text>
<text x="107.1" y="113.7">R64</text>
<text x="214.2" y="113.7">10K</text>
<text x="229.8" y="113.7">R66</text>
<text x="34.6" y="118.9">C150</text>
<text x="43.2" y="117.1">C151</text>
<text x="43.2" y="118.9">3.3nF</text>
<text x="107.1" y="115.7">130K 1%</text>
<text x="115.8" y="115.4">C146</text>
<text x="115.8" y="117.1">22uF</text>
<text x="124.4" y="115.4">C147</text>
<text x="124.4" y="117.1">0.1uF</text>
<text x="157.2" y="118.9">C152</text>
<text x="165.9" y="117.1">C153</text>
<text x="165.9" y="118.9">3.3nF</text>
<text x="229.8" y="115.7">750K 1%</text>
<text x="238.4" y="115.4">C148</text>
<text x="238.4" y="117.1">22uF</text>
<text x="245.3" y="115.4">C149</text>
<text x="245.3" y="117.1">0.1uF</text>
<text x="34.6" y="120.6">10uF</text>
<text x="69.1" y="125.8">TLV62130RGT</text>
<text x="107.1" y="125.8">R67</text>
<text x="157.2" y="120.6">10uF</text>
<text x="191.8" y="125.8">TLV62130RGT</text>
<text x="229.8" y="125.8">R68</text>
<text x="107.1" y="127.5">150K 1%</text>
<text x="229.8" y="127.5">240K 1%</text>
<text x="47.9" y="159.6">U12</text>
<text x="106.6" y="159.6">U33</text>
<text x="184.3" y="159.6">U34</text>
<text x="32.9" y="167.2">C166</text>
<text x="32.9" y="169">0.1uF</text>
<text x="67.4" y="169">C168</text>
<text x="67.4" y="170.7">10uF</text>
<text x="74.3" y="169">C167</text>
<text x="74.3" y="170.7">0.1uF</text>
<text x="131.3" y="172.4">R72</text>
<text x="136.5" y="172.4">2.49K 1%</text>
<text x="209" y="172.4">R73</text>
<text x="214.2" y="172.4">4.99K 1%</text>
<text x="46.7" y="175.9">SPX3819M5-3-3</text>
<text x="117.5" y="179.3">TPS74801DRCR</text>
<text x="131.3" y="179.3">R71</text>
<text x="150.3" y="179.3">C161</text>
<text x="195.2" y="179.3">TPS74801DRCR</text>
<text x="209" y="177.6">R74</text>
<text x="209" y="179.3">20K 1%</text>
<text x="228" y="179.3">C165</text>
<text x="88.1" y="181">C158</text>
<text x="88.1" y="182.8">0.1uF</text>
<text x="95" y="181">C160</text>
<text x="95" y="182.8">10uF</text>
<text x="100.2" y="181">C159</text>
<text x="100.2" y="182.8">1nF</text>
<text x="131.3" y="181">4.99K 1%</text>
<text x="150.3" y="181">10uF</text>
<text x="165.9" y="181">C162</text>
<text x="165.9" y="182.8">0.1uF</text>
<text x="172.8" y="181">C164</text>
<text x="172.8" y="182.8">10uF</text>
<text x="177.9" y="181">C163</text>
<text x="177.9" y="182.8">1nF</text>
<text x="228" y="181">10uF</text>
</g>
<g font-size="1.5">
<text x="44.6" y="9.7">VCCIN</text>
<text x="42.7" y="15.2">1</text>
<text x="42.7" y="16.9">2</text>
<text x="107.5" y="33.9">+1.0V</text>
<text x="19.4" y="37.3">VCCIN</text>
<text x="136.8" y="39.1">+1.0V</text>
<text x="152.4" y="39.1">VCCIN</text>
<text x="233.6" y="39.1">+1.8V</text>
<text x="61.9" y="44.6">4</text>
<text x="61.9" y="46.3">5</text>
<text x="92.8" y="44.6">14</text>
<text x="171.5" y="46.3">10</text>
<text x="196.4" y="46.3">1</text>
<text x="61" y="53.2">10</text>
<text x="61.9" y="48">6</text>
<text x="92.8" y="48">13</text>
<text x="92.8" y="53.2">11</text>
<text x="92.8" y="51.5">12</text>
<text x="171.5" y="48">11</text>
<text x="171.5" y="49.7">12</text>
<text x="196.4" y="53.2">14</text>
<text x="196.4" y="48">2</text>
<text x="196.4" y="49.7">3</text>
<text x="61.9" y="58.4">1</text>
<text x="61.9" y="56.6">9</text>
<text x="92.8" y="58.4">7</text>
<text x="171.5" y="54.9">13</text>
<text x="172.4" y="58.4">9</text>
<text x="196.4" y="56.6">4</text>
<text x="61.9" y="60.1">8</text>
<text x="172.4" y="63.6">8</text>
<text x="196.4" y="63.6">5</text>
<text x="196.4" y="60.1">7</text>
<text x="74" y="66.9" transform="rotate(-90 74 66.9)">15</text>
<text x="79.1" y="66" transform="rotate(-90 79.1 66)">2</text>
<text x="80.9" y="66" transform="rotate(-90 80.9 66)">3</text>
<text x="182.8" y="70.4" transform="rotate(-90 182.8 70.4)">20</text>
<text x="184.5" y="70.4" transform="rotate(-90 184.5 70.4)">16</text>
<text x="186.2" y="70.4" transform="rotate(-90 186.2 70.4)">15</text>
<text x="188" y="69.5" transform="rotate(-90 188 69.5)">6</text>
<text x="29.8" y="96.1">VCCIN</text>
<text x="110.9" y="96.1">+1.5V</text>
<text x="152.4" y="96.1">VCCIN</text>
<text x="233.6" y="96.1">+3.3V</text>
<text x="48.9" y="103.3">10</text>
<text x="48.9" y="105">11</text>
<text x="48.9" y="106.7">12</text>
<text x="73.8" y="103.3">1</text>
<text x="73.8" y="105">2</text>
<text x="73.8" y="106.7">3</text>
<text x="171.5" y="103.3">10</text>
<text x="171.5" y="105">11</text>
<text x="171.5" y="106.7">12</text>
<text x="196.4" y="103.3">1</text>
<text x="196.4" y="105">2</text>
<text x="196.4" y="106.7">3</text>
<text x="48.9" y="111.9">13</text>
<text x="73.8" y="110.2">14</text>
<text x="73.8" y="113.6">4</text>
<text x="171.5" y="111.9">13</text>
<text x="196.4" y="110.2">14</text>
<text x="196.4" y="113.6">4</text>
<text x="49.8" y="115.4">9</text>
<text x="73.8" y="117.1">7</text>
<text x="172.4" y="115.4">9</text>
<text x="196.4" y="117.1">7</text>
<text x="49.8" y="120.5">8</text>
<text x="73.8" y="120.5">5</text>
<text x="172.4" y="120.5">8</text>
<text x="196.4" y="120.5">5</text>
<text x="60.1" y="127.4" transform="rotate(-90 60.1 127.4)">20</text>
<text x="61.9" y="127.4" transform="rotate(-90 61.9 127.4)">16</text>
<text x="63.6" y="127.4" transform="rotate(-90 63.6 127.4)">15</text>
<text x="65.3" y="126.5" transform="rotate(-90 65.3 126.5)">6</text>
<text x="182.8" y="127.4" transform="rotate(-90 182.8 127.4)">20</text>
<text x="184.5" y="127.4" transform="rotate(-90 184.5 127.4)">16</text>
<text x="186.2" y="127.4" transform="rotate(-90 186.2 127.4)">15</text>
<text x="188" y="126.5" transform="rotate(-90 188 126.5)">6</text>
<text x="28" y="151.3">VCCIN</text>
<text x="34.9" y="151.3">+3.3V</text>
<text x="69.5" y="151.3">VCCIO</text>
<text x="83.3" y="158.2">+3.3V</text>
<text x="90.2" y="158.2">+1.8V</text>
<text x="146.9" y="160.3">MGTAVTT</text>
<text x="161" y="158.2">+3.3V</text>
<text x="167.9" y="158.2">+1.8V</text>
<text x="224.6" y="160.3">MGTAVCC</text>
<text x="44.6" y="162">1</text>
<text x="44.6" y="165.5">4</text>
<text x="60" y="162">5</text>
<text x="103.3" y="162">1</text>
<text x="103.3" y="163.7">2</text>
<text x="103.3" y="167.2">4</text>
<text x="122.1" y="165.5">9</text>
<text x="122.1" y="167.2">10</text>
<text x="122.1" y="162">3</text>
<text x="181" y="162">1</text>
<text x="181" y="163.7">2</text>
<text x="181" y="167.2">4</text>
<text x="199.9" y="165.5">9</text>
<text x="199.9" y="167.2">10</text>
<text x="199.9" y="162">3</text>
<text x="44.6" y="168.9">3</text>
<text x="44.6" y="172.4">2</text>
<text x="103.3" y="170.6">5</text>
<text x="122.1" y="172.4">8</text>
<text x="181" y="170.6">5</text>
<text x="199.9" y="172.4">8</text>
<text x="103.3" y="174.1">7</text>
<text x="181" y="174.1">7</text>
<text x="111.9" y="180" transform="rotate(-90 111.9 180)">6</text>
<text x="113.7" y="180.9" transform="rotate(-90 113.7 180.9)">11</text>
<text x="189.7" y="180" transform="rotate(-90 189.7 180)">6</text>
<text x="191.4" y="180.9" transform="rotate(-90 191.4 180.9)">11</text>
<text x="212.5" y="194.9">Title</text>
<text x="212.5" y="200">Size</text>
<text x="219.4" y="200">Document Number</text>
<text x="269.5" y="200">Rev</text>
<text x="271.2" y="201.8">1.0</text>
<text x="212.5" y="205.2">Date:</text>
<text x="221.5" y="205.2">Friday, October 11, 2019</text>
<text x="247" y="205.2">Sheet</text>
<text x="255.7" y="205.2">10</text>
<text x="260.9" y="205.2">of</text>
<text x="266" y="205.2">11</text>
</g>
<g font-size="1.5" fill="#004080">
<text x="64.8" y="45.6">PVIN1</text>
<text x="64.8" y="47.3">PVIN2</text>
<text x="84.6" y="45.6">PWRGD</text>
<text x="175.4" y="47.3">AVIN1</text>
<text x="190.9" y="47.3">SW1</text>
<text x="64.8" y="49.1">VIN</text>
<text x="86.2" y="49.1">BOOT</text>
<text x="87.6" y="52.5">PH1</text>
<text x="175.4" y="49.1">PVIN2</text>
<text x="175.4" y="50.8">PVIN3</text>
<text x="190.9" y="49.1">SW2</text>
<text x="190.9" y="50.8">SW3</text>
<text x="64.8" y="59.4">RT/CLK</text>
<text x="64.8" y="57.7">SS/TR</text>
<text x="64.8" y="54.3">EN</text>
<text x="85.5" y="59.4">V_SNS</text>
<text x="87.6" y="54.3">PH2</text>
<text x="175.4" y="56">EN</text>
<text x="175.4" y="59.4">SS/TR</text>
<text x="191" y="54.3">VOS</text>
<text x="192.1" y="57.7">PG</text>
<text x="64.8" y="61.2">COMP</text>
<text x="75" y="63.1" transform="rotate(-90 75 63.1)">PWPD</text>
<text x="80.2" y="63.1" transform="rotate(-90 80.2 63.1)">GND1</text>
<text x="82" y="63.1" transform="rotate(-90 82 63.1)">GND2</text>
<text x="175.4" y="64.6">DEF</text>
<text x="190.8" y="61.2">FSW</text>
<text x="192.3" y="64.6">FB</text>
<text x="183.9" y="66.5" transform="rotate(-90 183.9 66.5)">TPAD</text>
<text x="185.6" y="66.5" transform="rotate(-90 185.6 66.5)">PGND1</text>
<text x="187.3" y="66.5" transform="rotate(-90 187.3 66.5)">PGND2</text>
<text x="189" y="66.5" transform="rotate(-90 189 66.5)">AGND3</text>
<text x="52.7" y="104.3">AVIN1</text>
<text x="52.7" y="106.1">PVIN2</text>
<text x="52.7" y="107.8">PVIN3</text>
<text x="68.3" y="104.3">SW1</text>
<text x="68.3" y="106.1">SW2</text>
<text x="68.3" y="107.8">SW3</text>
<text x="175.4" y="104.3">AVIN1</text>
<text x="175.4" y="106.1">PVIN2</text>
<text x="175.4" y="107.8">PVIN3</text>
<text x="190.9" y="104.3">SW1</text>
<text x="190.9" y="106.1">SW2</text>
<text x="190.9" y="107.8">SW3</text>
<text x="52.7" y="113">EN</text>
<text x="68.4" y="111.3">VOS</text>
<text x="175.4" y="113">EN</text>
<text x="191" y="111.3">VOS</text>
<text x="52.7" y="116.4">SS/TR</text>
<text x="68.2" y="118.2">FSW</text>
<text x="69.4" y="114.7">PG</text>
<text x="175.4" y="116.4">SS/TR</text>
<text x="190.8" y="118.2">FSW</text>
<text x="192.1" y="114.7">PG</text>
<text x="52.7" y="121.6">DEF</text>
<text x="61.2" y="123.5" transform="rotate(-90 61.2 123.5)">TPAD</text>
<text x="62.9" y="123.5" transform="rotate(-90 62.9 123.5)">PGND1</text>
<text x="64.7" y="123.5" transform="rotate(-90 64.7 123.5)">PGND2</text>
<text x="66.4" y="123.5" transform="rotate(-90 66.4 123.5)">AGND3</text>
<text x="69.7" y="121.6">FB</text>
<text x="175.4" y="121.6">DEF</text>
<text x="183.9" y="123.5" transform="rotate(-90 183.9 123.5)">TPAD</text>
<text x="185.6" y="123.5" transform="rotate(-90 185.6 123.5)">PGND1</text>
<text x="187.3" y="123.5" transform="rotate(-90 187.3 123.5)">PGND2</text>
<text x="189" y="123.5" transform="rotate(-90 189 123.5)">AGND3</text>
<text x="192.3" y="121.6">FB</text>
<text x="47.6" y="163.1">VIN</text>
<text x="47.6" y="166.5">ADJ</text>
<text x="53.5" y="163.1">VOUT</text>
<text x="106.3" y="163.1">VIN1</text>
<text x="106.3" y="164.8">VIN2</text>
<text x="115.8" y="166.5">OUT1</text>
<text x="117.8" y="163.1">PG</text>
<text x="184" y="163.1">VIN1</text>
<text x="184" y="164.8">VIN2</text>
<text x="193.6" y="166.5">OUT1</text>
<text x="195.5" y="163.1">PG</text>
<text x="47.6" y="170">EN</text>
<text x="47.6" y="173.4">GND</text>
<text x="106.3" y="168.3">BIAS</text>
<text x="106.3" y="171.7">EN</text>
<text x="115.8" y="168.3">OUT2</text>
<text x="118" y="173.4">FB</text>
<text x="184" y="168.3">BIAS</text>
<text x="184" y="171.7">EN</text>
<text x="193.6" y="168.3">OUT2</text>
<text x="195.8" y="173.4">FB</text>
<text x="106.3" y="175.2">SS</text>
<text x="113" y="177" transform="rotate(-90 113 177)">GND1</text>
<text x="114.8" y="177" transform="rotate(-90 114.8 177)">GND2</text>
<text x="184" y="175.2">SS</text>
<text x="190.8" y="177" transform="rotate(-90 190.8 177)">GND1</text>
<text x="192.5" y="177" transform="rotate(-90 192.5 177)">GND2</text>
</g>
<g font-size="1.5" fill="#f00">
<text x="97.1" y="44.6">1V0_PG</text>
<text x="161" y="54.9">1V0_PG</text>
<text x="202.5" y="56.7">1V8_PG R59</text>
<text x="38.4" y="111.9">1V8_PG</text>
<text x="79.8" y="113.7">1V5_PG R63</text>
<text x="161" y="111.9">1V8_PG</text>
<text x="200.7" y="113.7">PW_GOOD R65</text>
</g>
<g font-size="1.2">
<text x="29.1" y="1.3">5</text>
<text x="83.6" y="1.3">4</text>
<text x="138.2" y="1.3">3</text>
<text x="192.8" y="1.3">2</text>
<text x="247.4" y="1.3">1</text>
<text x=".5" y="28.3">D</text>
<text x="275.1" y="28.3">D</text>
<text x=".5" y="79.2">C</text>
<text x="275.1" y="79.2">C</text>
<text x=".5" y="130.2">B</text>
<text x="275.1" y="130.2">B</text>
<text x=".5" y="181.1">A</text>
<text x="275.1" y="181.1">A</text>
<text x="29.1" y="206.8">5</text>
<text x="83.6" y="206.8">4</text>
<text x="138.2" y="206.8">3</text>
<text x="192.8" y="206.8">2</text>
<text x="247.4" y="206.8">1</text>
</g>
</svg>
